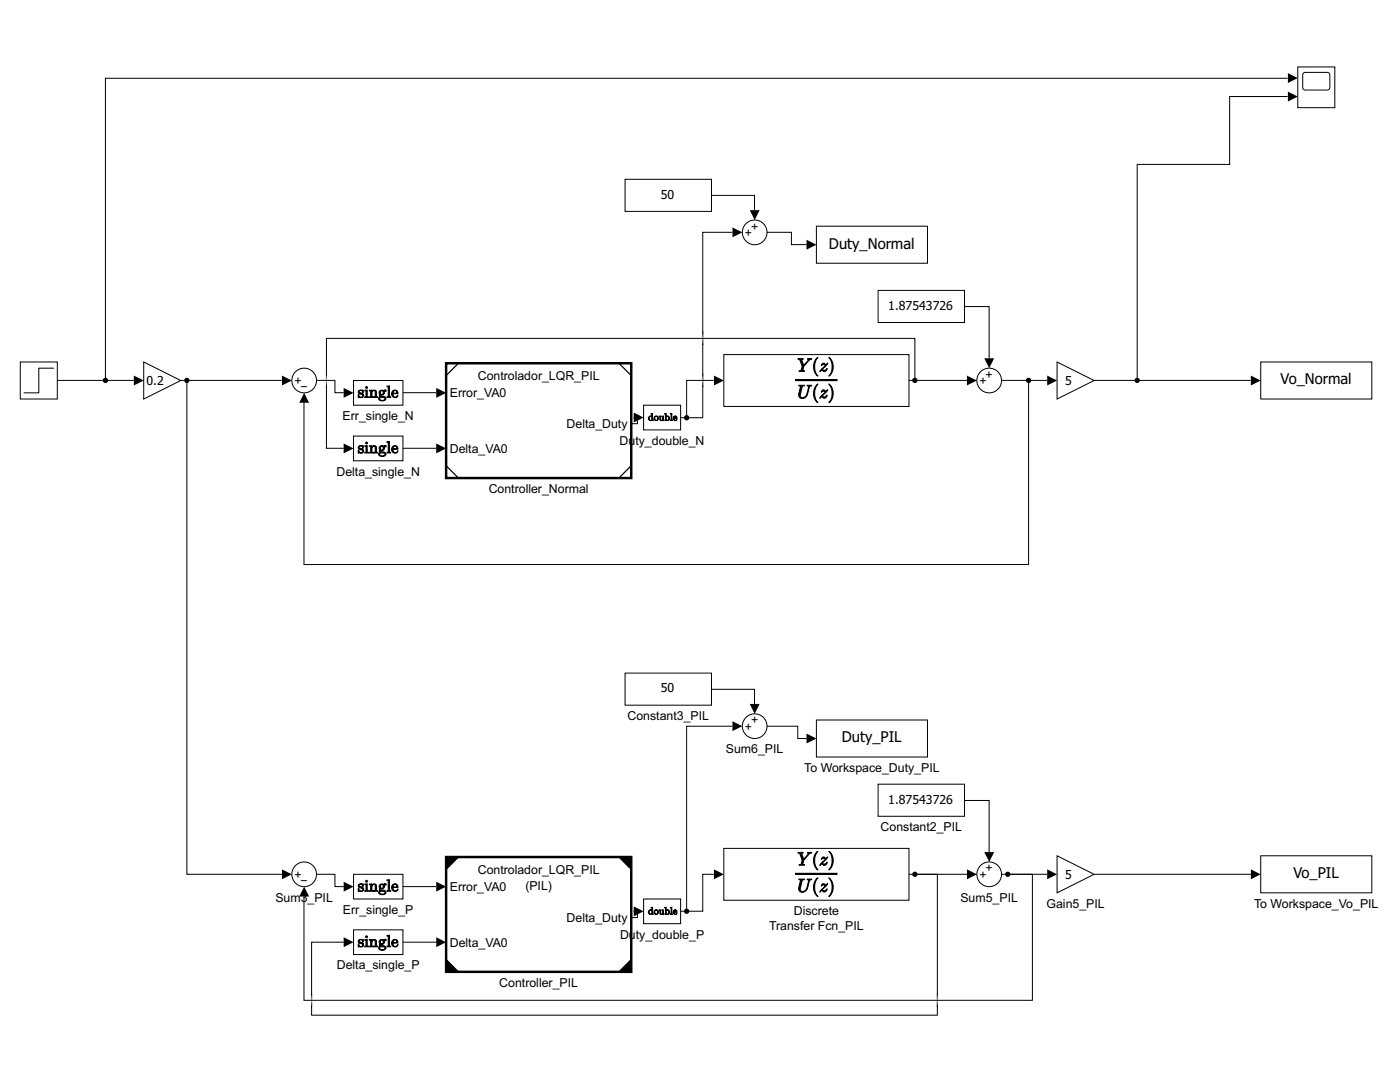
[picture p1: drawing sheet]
<svg xmlns="http://www.w3.org/2000/svg" width="279mm" height="216mm" viewBox="0 0 279 216" stroke-linecap="round" stroke-linejoin="round" font-family="sans-serif">
<path d="M4 72.2h7.4v7.4h-7.4zM10.7 73.5h-3v4.9h-2.9" fill="none" stroke="#000" stroke-width=".2"/>
<path d="M28.7 72.2l7.4 3.7-7.4 3.7z" fill="#fff"/>
<path d="M28.7 72.2l7.4 3.7-7.4 3.7z" fill="none" stroke="#000" stroke-width=".2"/>
<path d="M259 13.4h7.4v8.1h-7.4z" fill="#fff"/>
<path d="M259 13.4h7.4v8.1h-7.4zM260.2 14.5h5l.2 .5-.1 2.7-.4 .3-4.7-.1-.2-.5v-2.4z" fill="none" stroke="#000" stroke-width=".2"/>
<circle cx="60.7" cy="75.9" r="2.46" fill="#fff"/>
<circle cx="60.7" cy="75.9" r="2.46" fill="none" stroke="#000" stroke-width=".2"/>
<path d="M144.5 70.8h36.9v10.3h-36.9z" fill="#fff"/>
<path d="M159.5 76.9h1l-.4 .2-.4 1.5a.55 .55 0 0 0 .3 .8 .55 .55 0 0 0 .7-.3l.3-.5 .4-1.4-.3-.3h.9l-.5 .4-.3 1.3a.92 .92 0 0 1-.8 .9 .92 .92 0 0 1-1-.7l.4-1.7zM159.3 71.6h1l-.3 .2 .4 1.1 .9-1.1-.1-.2h.8l-.6 .4-1 1.1-.2 .8 .3 .1v.1h-1a.52 .52 0 0 0 .5-.7l.1-.3-.5-1.3zM162.9 71.5l.3-.2a3 3 0 0 0 0 3.7 2.46 2.46 0 0 1-.3-3.5zM164.1 77.9a.49 .49 0 0 1 .7 .2l.4-.3-1.2 1.3a.78 .78 0 0 0 1.1-.2 .57 .57 0 0 1-.4 .5 .57 .57 0 0 1-.7-.2l-.4 .3 1.2-1.3a.71 .71 0 0 0-.9 .1zM164.1 72.6a.49 .49 0 0 1 .7 .1l.4-.2-1.2 1.3a.78 .78 0 0 0 1.1-.3 .57 .57 0 0 1-.4 .6 .57 .57 0 0 1-.7-.2l-.4 .2 1.2-1.3a.71 .71 0 0 0-.9 .1zM165.4 71.3a2.44 2.44 0 0 1 0 3.7 3 3 0 0 0 0-3.7zM162.9 76.8l.3-.2a3 3 0 0 0 0 3.8 2.46 2.46 0 0 1-.3-3.6zM165.4 76.6a2.44 2.44 0 0 1 0 3.8 3 3 0 0 0 0-3.8z" fill="#000"/>
<path d="M144.5 70.8h36.9v10.3h-36.9zM158.7 75.7h8.3v.3h-8.3zM159.3 71.6h1l-.3 .2 .4 1.1 .9-1.1-.1-.2h.8l-.6 .4-1 1.1-.2 .8 .3 .1v.1h-1a.52 .52 0 0 0 .5-.7l.1-.3-.5-1.3zM159.5 76.9h1l-.4 .2-.4 1.5a.55 .55 0 0 0 .3 .8 .55 .55 0 0 0 .7-.3l.3-.5 .4-1.4-.3-.3h.9l-.5 .4-.3 1.3a.92 .92 0 0 1-.8 .9 .92 .92 0 0 1-1-.7l.4-1.7zM162.9 76.8l.3-.2a3 3 0 0 0 0 3.8 2.46 2.46 0 0 1-.3-3.6zM162.9 71.5l.3-.2a3 3 0 0 0 0 3.7 2.46 2.46 0 0 1-.3-3.5zM164.1 77.9a.49 .49 0 0 1 .7 .2l.4-.3-1.2 1.3a.78 .78 0 0 0 1.1-.2 .57 .57 0 0 1-.4 .5 .57 .57 0 0 1-.7-.2l-.4 .3 1.2-1.3a.71 .71 0 0 0-.9 .1zM164.1 72.6a.49 .49 0 0 1 .7 .1l.4-.2-1.2 1.3a.78 .78 0 0 0 1.1-.3 .57 .57 0 0 1-.4 .6 .57 .57 0 0 1-.7-.2l-.4 .2 1.2-1.3a.71 .71 0 0 0-.9 .1zM165.4 76.6a2.44 2.44 0 0 1 0 3.8 3 3 0 0 0 0-3.8zM165.4 71.3a2.44 2.44 0 0 1 0 3.7 3 3 0 0 0 0-3.7z" fill="none" stroke="#000" stroke-width=".2"/>
<path d="M158.7 75.8h8.3" fill="none" stroke="#000" stroke-width=".23"/>
<circle cx="197.4" cy="75.9" r="2.46" fill="#fff"/>
<circle cx="197.4" cy="75.9" r="2.46" fill="none" stroke="#000" stroke-width=".2"/>
<path d="M175.2 57.9h17.3v6.5h-17.3z" fill="#fff"/>
<path d="M175.2 57.9h17.3v6.5h-17.3z" fill="none" stroke="#000" stroke-width=".2"/>
<path d="M211 72.2l7.4 3.7-7.4 3.7z" fill="#fff"/>
<path d="M211 72.2l7.4 3.7-7.4 3.7z" fill="none" stroke="#000" stroke-width=".2"/>
<path d="M251.6 72.2h22.2v7.4h-22.2z" fill="#fff"/>
<path d="M251.6 72.2h22.2v7.4h-22.2z" fill="none" stroke="#000" stroke-width=".2"/>
<circle cx="150.6" cy="46.4" r="2.46" fill="#fff"/>
<circle cx="150.6" cy="46.4" r="2.46" fill="none" stroke="#000" stroke-width=".2"/>
<path d="M124.7 35.8h17.3v6.4h-17.3z" fill="#fff"/>
<path d="M124.7 35.8h17.3v6.4h-17.3z" fill="none" stroke="#000" stroke-width=".2"/>
<path d="M162.9 45.1h22.2v7.4h-22.2z" fill="#fff"/>
<path d="M162.9 45.1h22.2v7.4h-22.2z" fill="none" stroke="#000" stroke-width=".2"/>
<path d="M89 72.5h37v22.9h-37z" fill="#fff"/>
<g fill="#fff" stroke="#000" stroke-width=".25">
<path d="M89 72.5h2.5l-2.5 2.4z"/>
<path d="M123.5 72.5h2.5v2.4z"/>
<path d="M123.5 95.4l2.5-2.5v2.5z"/>
<path d="M89 92.9l2.5 2.5h-2.5z"/>
</g>
<path d="M89 72.5h37v22.9h-37z" fill="none" stroke="#000" stroke-width=".49"/>
<path d="M89 72.5h37v22.9h-37z" fill="none" stroke="#000" stroke-width=".2"/>
<path d="M70.6 75.9h9.8v5h-9.8z" fill="#fff"/>
<g fill="#000">
<path d="M71.6 78l.8-.2 .1 .4-.1 .1a.37 .37 0 0 0-.3-.4 .37 .37 0 0 0-.4 .2l.2 .3a.59 .59 0 0 1 .6 .7 .58 .58 0 0 1-.8 .1l-.2 .1v-.6l.2 .3a.38 .38 0 0 0 .4 .2 .38 .38 0 0 0 .3-.2l-.2-.3-.6-.2-.1-.3zM73.7 77.9l.5-.1v.3a.49 .49 0 0 1 .6-.3 .49 .49 0 0 1 .3 .7v.6l.3 .1v.1h-.8l.3-.3v-.9l-.2-.2-.3 .1-.2 .5v.6l.3 .1v.1h-.8l.3-.3v-.9zM77.2 77h.5v2.1l.3 .1v.1h-.8l.3-.3v-1.8z"/>
<path d="M73 77.3a.19 .19 0 0 0 .3 0 .19 .19 0 0 0-.3 0zM72.8 77.9l.2 .2v.9l-.2 .3h.7l-.2-.2v-1.3z"/>
<path d="M75.7 78.1v.8l.1 .3a.4 .4 0 0 0-.2 .6 .4 .4 0 0 0 .5 .2 .58 .58 0 0 0 .7-.1 .58 .58 0 0 0 .1-.6l-.9-.2-.1-.4a.52 .52 0 0 0 .7 0 .52 .52 0 0 0 0-.7l.3-.1 .1 .2 .1-.1-.2-.2-.4 .2a.57 .57 0 0 0-.8 .1zM75.8 78.3a.4 .4 0 0 1 .8 0 .4 .4 0 0 1-.8 0zM75.9 79.3l.9 .1a.5 .5 0 0 1-.5 .5 .5 .5 0 0 1-.5-.5z"/>
<path d="M78.3 78.1a.7 .7 0 0 0 0 1.1 .7 .7 0 0 0 1.1-.3 .55 .55 0 0 1-.9 .1l-.1-.4h.9a.56 .56 0 0 0-.2-.8 .56 .56 0 0 0-.8 .3zM78.6 78h.4l.2 .5h-.8z"/>
</g>
<g fill="none" stroke="#000" stroke-width=".2">
<path d="M70.6 75.9h9.8v5h-9.8zM71.6 78l.8-.2 .1 .4-.1 .1a.37 .37 0 0 0-.3-.4 .37 .37 0 0 0-.4 .2l.2 .3a.59 .59 0 0 1 .6 .7 .58 .58 0 0 1-.8 .1l-.2 .1v-.6l.2 .3a.38 .38 0 0 0 .4 .2 .38 .38 0 0 0 .3-.2l-.2-.3-.6-.2-.1-.3zM72.8 77.9l.5-.1v1.3l.2 .2h-.7l.2-.3v-.9zM73.7 77.9l.5-.1v.3a.49 .49 0 0 1 .6-.3 .49 .49 0 0 1 .3 .7v.6l.3 .1v.1h-.8l.3-.3v-.9l-.2-.2-.3 .1-.2 .5v.6l.3 .1v.1h-.8l.3-.3v-.9zM75.7 78.1a.57 .57 0 0 1 .8-.1l.4-.2 .2 .2-.1 .1-.1-.2-.3 .1a.51 .51 0 0 1 0 .7 .51 .51 0 0 1-.7 0l.1 .4a.71 .71 0 0 1 1 .6 .91 .91 0 0 1-1.4-.1l.2-.4-.1-.3zM75.9 79.3l.9 .1a.5 .5 0 0 1-.5 .5 .5 .5 0 0 1-.5-.5zM77.2 77h.5v2.1l.3 .1v.1h-.8l.3-.3v-1.8zM78.3 78.1a.56 .56 0 0 1 .8-.2 .56 .56 0 0 1 .2 .7h-.9a.49 .49 0 0 0 .3 .6 .49 .49 0 0 0 .7-.3 .61 .61 0 0 1-.7 .5 .61 .61 0 0 1-.5-.6zM78.6 78h.4l.2 .5h-.8z"/>
<circle cx="73.1" cy="77.3" r=".19"/>
<circle cx="76.2" cy="78.3" r=".35"/>
</g>
<path d="M70.6 87h9.8v4.9h-9.8z" fill="#fff"/>
<g fill="#000">
<path d="M71.6 89.1l.8-.2 .1 .4-.1 .1a.37 .37 0 0 0-.3-.4 .37 .37 0 0 0-.4 .2l.2 .2a.59 .59 0 0 1 .6 .8 .58 .58 0 0 1-.8 .1l-.2 .1v-.6l.2 .3a.38 .38 0 0 0 .4 .2 .38 .38 0 0 0 .3-.3l-.2-.2-.6-.2-.1-.3zM73.7 89l.5-.1v.3a.49 .49 0 0 1 .6-.3 .49 .49 0 0 1 .3 .7v.6l.3 .1v.1h-.8l.3-.3v-.9l-.2-.2-.3 .1-.2 .4v.7l.3 .1v.1h-.8l.3-.3v-.9zM77.2 88.1h.5v2.1l.3 .1v.1h-.8l.3-.3v-1.8z"/>
<path d="M73 88.4a.19 .19 0 0 0 .3 0 .19 .19 0 0 0-.3 0zM72.8 89l.2 .2v.9l-.2 .3h.7l-.2-.2v-1.3z"/>
<path d="M75.7 89.2v.8l.1 .3a.4 .4 0 0 0-.2 .5 .4 .4 0 0 0 .5 .3 .58 .58 0 0 0 .7-.1 .58 .58 0 0 0 .1-.6l-.9-.2-.1-.4a.52 .52 0 0 0 .7 0 .52 .52 0 0 0 0-.7l.3-.1 .1 .2 .1-.1-.2-.2-.4 .1a.57 .57 0 0 0-.8 .2zM75.8 89.4a.4 .4 0 0 1 .8 0 .4 .4 0 0 1-.8 0zM75.9 90.4l.9 .1a.5 .5 0 0 1-.5 .5 .5 .5 0 0 1-.5-.5z"/>
<path d="M78.3 89.1a.7 .7 0 0 0 0 1.1 .7 .7 0 0 0 1.1-.2 .55 .55 0 0 1-.9 .1l-.1-.5h.9a.56 .56 0 0 0-.2-.7 .56 .56 0 0 0-.8 .2zM78.6 89.1h.4l.2 .4h-.8z"/>
</g>
<g fill="none" stroke="#000" stroke-width=".2">
<path d="M70.6 87h9.8v4.9h-9.8zM71.6 89.1l.8-.2 .1 .4-.1 .1a.37 .37 0 0 0-.3-.4 .37 .37 0 0 0-.4 .2l.2 .2a.59 .59 0 0 1 .6 .8 .58 .58 0 0 1-.8 .1l-.2 .1v-.6l.2 .3a.38 .38 0 0 0 .4 .2 .38 .38 0 0 0 .3-.3l-.2-.2-.6-.2-.1-.3zM72.8 89l.5-.1v1.3l.2 .2h-.7l.2-.3v-.9zM73.7 89l.5-.1v.3a.49 .49 0 0 1 .6-.3 .49 .49 0 0 1 .3 .7v.6l.3 .1v.1h-.8l.3-.3v-.9l-.2-.2-.3 .1-.2 .4v.7l.3 .1v.1h-.8l.3-.3v-.9zM75.7 89.2a.57 .57 0 0 1 .8-.2l.4-.1 .2 .2-.1 .1-.1-.2-.3 .1a.51 .51 0 0 1 0 .7 .51 .51 0 0 1-.7 0l.1 .4a.71 .71 0 0 1 1 .6 .91 .91 0 0 1-1.4-.1l.2-.4-.1-.3zM75.9 90.4l.9 .1a.5 .5 0 0 1-.5 .5 .5 .5 0 0 1-.5-.5zM77.2 88.1h.5v2.1l.3 .1v.1h-.8l.3-.3v-1.8zM78.3 89.1a.56 .56 0 0 1 .8-.2 .56 .56 0 0 1 .2 .7h-.9a.49 .49 0 0 0 .3 .7 .49 .49 0 0 0 .7-.4 .61 .61 0 0 1-.7 .6 .61 .61 0 0 1-.5-.6zM78.6 89.1h.4l.2 .4h-.8z"/>
<circle cx="73.1" cy="88.4" r=".19"/>
<circle cx="76.2" cy="89.4" r=".35"/>
</g>
<path d="M128.4 80.9h7.4v4.9h-7.4z" fill="#fff"/>
<g fill="#000">
<path d="M131.5 83h.3v.7l.2 .2 .2-.3v-.4l-.1-.2h.3v.8l.1 .1h-.3v-.1l-.4 .1-.1-.8zM133.8 82.5h.3v1.3l.1 .1h-.4l.1-.1v-1.1z"/>
<path d="M129.9 82.5l.2 .2v.4a.43 .43 0 0 0-.6 .1 .43 .43 0 0 0 0 .6 .43 .43 0 0 0 .6 0v.1h.3l-.2-.1v-1.3zM129.7 83.1l.4 .1-.1 .6h-.4z"/>
<path d="M130.5 83.5a.46 .46 0 0 0 .9 0 .46 .46 0 0 0-.9 0zM130.8 83.1a.37 .37 0 0 1 .5 .4 .37 .37 0 0 1-.5 .3l-.1-.3z"/>
<path d="M132.6 82.5l.2 .2v1.2l.1-.1a.43 .43 0 0 0 .6 0 .43 .43 0 0 0 0-.6 .43 .43 0 0 0-.6-.1v-.6zM133 83.2l.1-.1a.34 .34 0 0 1 .4 .4 .34 .34 0 0 1-.5 .3z"/>
<path d="M134.4 83.1a.43 .43 0 0 0 .1 .7 .43 .43 0 0 0 .6-.2l-.4 .2-.2-.3 .6-.1a.37 .37 0 0 0-.2-.4 .37 .37 0 0 0-.5 .1zM134.6 83.1h.3l.1 .3h-.5z"/>
</g>
<g fill="none" stroke="#000" stroke-width=".2">
<path d="M128.4 80.9h7.4v4.9h-7.4zM129.7 83.1l.4 .1-.1 .6h-.4zM130.1 83.8a.43 .43 0 0 1-.6 0 .43 .43 0 0 1 0-.6 .43 .43 0 0 1 .6-.1v-.4l-.2-.2h.3v1.3l.2 .1h-.3M130.8 83.1a.37 .37 0 0 1 .5 .4 .37 .37 0 0 1-.5 .3l-.1-.3zM131.5 83h.3v.7l.2 .2 .2-.3v-.4l-.1-.2h.3v.8l.1 .1h-.3v-.1l-.4 .1-.1-.8zM132.6 82.5h.3v.6a.43 .43 0 0 1 .6 .1 .43 .43 0 0 1 0 .6 .43 .43 0 0 1-.6 0l-.1 .1v-1.2zM133 83.2l.1-.1a.34 .34 0 0 1 .4 .4 .34 .34 0 0 1-.5 .3zM133.8 82.5h.3v1.3l.1 .1h-.4l.1-.1v-1.1zM134.4 83.1a.37 .37 0 0 1 .5-.1 .37 .37 0 0 1 .2 .4l-.6 .1 .2 .3 .4-.2a.44 .44 0 0 1-.7 .3 .44 .44 0 0 1 0-.8zM134.6 83.1h.3l.1 .3h-.5z"/>
<circle cx="131" cy="83.5" r=".46"/>
</g>
<path d="M89 171h37v22.9h-37z" fill="#fff"/>
<path d="M89 171h2.5l-2.5 2.5zM123.5 171h2.5v2.5zM89 191.5l2.5 2.4h-2.5zM123.5 193.9l2.5-2.4v2.4z" fill="#000" stroke="#000" stroke-width=".25"/>
<path d="M89 171h37v22.9h-37z" fill="none" stroke="#000" stroke-width=".49"/>
<path d="M89 171h37v22.9h-37z" fill="none" stroke="#000" stroke-width=".2"/>
<path d="M70.6 174.5h9.8v4.9h-9.8z" fill="#fff"/>
<g fill="#000">
<path d="M71.6 176.5l.8-.1 .1 .4h-.1a.37 .37 0 0 0-.3-.3 .37 .37 0 0 0-.4 .2l.2 .2a.59 .59 0 0 1 .6 .8 .58 .58 0 0 1-.8 0l-.2 .2v-.6l.2 .3a.38 .38 0 0 0 .4 .2 .38 .38 0 0 0 .3-.3l-.2-.2-.6-.2-.1-.3zM73.7 176.4h.5v.3a.49 .49 0 0 1 .6-.3 .49 .49 0 0 1 .3 .6v.7h.3v.1h-.8l.3-.2v-1l-.2-.1h-.3l-.2 .5v.7h.3v.1h-.8l.3-.2v-1zM77.2 175.6l.5-.1v2.2h.3v.1h-.8l.3-.2v-1.8z"/>
<path d="M73 175.8a.19 .19 0 0 0 .3 0 .19 .19 0 0 0-.3 0zM72.8 176.4l.2 .2v1l-.2 .2h.7l-.2-.1v-1.3z"/>
<path d="M75.7 176.6v.9l.1 .3a.4 .4 0 0 0-.2 .5 .4 .4 0 0 0 .5 .2 .58 .58 0 0 0 .7-.1 .58 .58 0 0 0 .1-.6l-.9-.2-.1-.3a.52 .52 0 0 0 .7-.1 .52 .52 0 0 0 0-.7l.3-.1 .1 .2 .1-.1-.2-.2-.4 .2a.57 .57 0 0 0-.8 .1zM75.8 176.8a.4 .4 0 0 1 .8 0 .4 .4 0 0 1-.8 0zM75.9 177.9h.9a.5 .5 0 0 1-.5 .5 .5 .5 0 0 1-.5-.4z"/>
<path d="M78.3 176.6a.7 .7 0 0 0 0 1.1 .7 .7 0 0 0 1.1-.3 .55 .55 0 0 1-.9 .2l-.1-.5h.9a.56 .56 0 0 0-.2-.7 .56 .56 0 0 0-.8 .2zM78.6 176.5h.4l.2 .5h-.8z"/>
</g>
<g fill="none" stroke="#000" stroke-width=".2">
<path d="M70.6 174.5h9.8v4.9h-9.8zM71.6 176.5l.8-.1 .1 .4h-.1a.37 .37 0 0 0-.3-.3 .37 .37 0 0 0-.4 .2l.2 .2a.59 .59 0 0 1 .6 .8 .58 .58 0 0 1-.8 0l-.2 .2v-.6l.2 .3a.38 .38 0 0 0 .4 .2 .38 .38 0 0 0 .3-.3l-.2-.2-.6-.2-.1-.3zM72.8 176.4h.5v1.3l.2 .1h-.7l.2-.2v-1zM73.7 176.4h.5v.3a.49 .49 0 0 1 .6-.3 .49 .49 0 0 1 .3 .6v.7h.3v.1h-.8l.3-.2v-1l-.2-.1h-.3l-.2 .5v.7h.3v.1h-.8l.3-.2v-1zM75.7 176.6a.57 .57 0 0 1 .8-.1l.4-.2 .2 .2-.1 .1-.1-.2-.3 .1a.51 .51 0 0 1 0 .7 .51 .51 0 0 1-.7 .1l.1 .3a.71 .71 0 0 1 1 .6 .91 .91 0 0 1-1.4-.1l.2-.3-.1-.3zM75.9 177.9h.9a.5 .5 0 0 1-.5 .5 .5 .5 0 0 1-.5-.4zM77.2 175.6l.5-.1v2.2h.3v.1h-.8l.3-.2v-1.8zM78.3 176.6a.56 .56 0 0 1 .8-.2 .56 .56 0 0 1 .2 .7h-.9a.49 .49 0 0 0 .3 .6 .49 .49 0 0 0 .7-.3 .61 .61 0 0 1-.7 .5 .61 .61 0 0 1-.5-.6zM78.6 176.5h.4l.2 .5h-.8z"/>
<circle cx="73.1" cy="175.8" r=".19"/>
<circle cx="76.2" cy="176.8" r=".35"/>
</g>
<path d="M70.6 185.5h9.8v5h-9.8z" fill="#fff"/>
<g fill="#000">
<path d="M71.6 187.6l.8-.2 .1 .5h-.1a.37 .37 0 0 0-.3-.4 .37 .37 0 0 0-.4 .3l.2 .2a.59 .59 0 0 1 .6 .8 .58 .58 0 0 1-.8 0l-.2 .1v-.6l.2 .4a.38 .38 0 0 0 .4 .2 .38 .38 0 0 0 .3-.3l-.2-.2-.6-.3-.1-.2zM73.7 187.5h.5v.3a.49 .49 0 0 1 .6-.3 .49 .49 0 0 1 .3 .6v.7h.3v.1h-.8l.3-.2v-1l-.2-.1h-.3l-.2 .5v.6l.3 .1v.1h-.8l.3-.2v-1zM77.2 186.7l.5-.1v2.1l.3 .1v.1h-.8l.3-.2v-1.8z"/>
<path d="M73 186.9a.19 .19 0 0 0 .3 0 .19 .19 0 0 0-.3 0zM72.8 187.5l.2 .2v1l-.2 .2h.7l-.2-.2v-1.3z"/>
<path d="M75.7 187.7v.9l.1 .2a.4 .4 0 0 0-.2 .6 .4 .4 0 0 0 .5 .2 .58 .58 0 0 0 .7-.1 .58 .58 0 0 0 .1-.6l-.9-.2-.1-.4a.52 .52 0 0 0 .7 0 .52 .52 0 0 0 0-.7l.3-.1 .1 .2 .1-.1-.2-.2-.4 .2a.57 .57 0 0 0-.8 .1zM75.8 187.9a.4 .4 0 0 1 .8 0 .4 .4 0 0 1-.8 0zM75.9 189h.9a.5 .5 0 0 1-.5 .5 .5 .5 0 0 1-.5-.4z"/>
<path d="M78.3 187.7a.7 .7 0 0 0 0 1.1 .7 .7 0 0 0 1.1-.3 .55 .55 0 0 1-.9 .1l-.1-.4h.9a.56 .56 0 0 0-.2-.7 .56 .56 0 0 0-.8 .2zM78.6 187.6h.4l.2 .5h-.8z"/>
</g>
<g fill="none" stroke="#000" stroke-width=".2">
<path d="M70.6 185.5h9.8v5h-9.8zM71.6 187.6l.8-.2 .1 .5h-.1a.37 .37 0 0 0-.3-.4 .37 .37 0 0 0-.4 .3l.2 .2a.59 .59 0 0 1 .6 .8 .58 .58 0 0 1-.8 0l-.2 .1v-.6l.2 .4a.38 .38 0 0 0 .4 .2 .38 .38 0 0 0 .3-.3l-.2-.2-.6-.3-.1-.2zM72.8 187.5l.5-.1v1.3l.2 .2h-.7l.2-.2v-1zM73.7 187.5h.5v.3a.49 .49 0 0 1 .6-.3 .49 .49 0 0 1 .3 .6v.7h.3v.1h-.8l.3-.2v-1l-.2-.1h-.3l-.2 .5v.6l.3 .1v.1h-.8l.3-.2v-1zM75.7 187.7a.57 .57 0 0 1 .8-.1l.4-.2 .2 .2-.1 .1-.1-.2-.3 .1a.51 .51 0 0 1 0 .7 .51 .51 0 0 1-.7 0l.1 .4a.71 .71 0 0 1 1 .6 .91 .91 0 0 1-1.4-.1l.2-.4-.1-.2zM75.9 189h.9a.5 .5 0 0 1-.5 .5 .5 .5 0 0 1-.5-.4zM77.2 186.7l.5-.1v2.1l.3 .1v.1h-.8l.3-.2v-1.8zM78.3 187.7a.56 .56 0 0 1 .8-.2 .56 .56 0 0 1 .2 .7h-.9a.49 .49 0 0 0 .3 .6 .49 .49 0 0 0 .7-.3 .61 .61 0 0 1-.7 .5 .61 .61 0 0 1-.5-.6zM78.6 187.6h.4l.2 .5h-.8z"/>
<circle cx="73.1" cy="186.9" r=".19"/>
<circle cx="76.2" cy="187.9" r=".35"/>
</g>
<path d="M128.4 179.4h7.4v4.9h-7.4z" fill="#fff"/>
<g fill="#000">
<path d="M131.5 181.6l.3-.1v.7l.2 .2 .2-.3v-.4l-.1-.1 .3-.1v.8l.1 .1-.3 .1v-.2l-.4 .1-.1-.7zM133.8 181.1l.3-.1v1.3l.1 .1h-.4l.1-.1v-1.1z"/>
<path d="M129.9 181.1l.2 .1v.5a.43 .43 0 0 0-.6 0 .43 .43 0 0 0 0 .6 .43 .43 0 0 0 .6 0v.2l.3-.1-.2-.1v-1.3zM129.7 181.7l.4 .1-.1 .6-.4-.1z"/>
<path d="M130.5 182a.46 .46 0 0 0 .9 0 .46 .46 0 0 0-.9 0zM130.8 181.6a.37 .37 0 0 1 .5 .4 .37 .37 0 0 1-.5 .4l-.1-.4z"/>
<path d="M132.6 181.1l.2 .1v1.2l.1-.1a.43 .43 0 0 0 .6 0 .43 .43 0 0 0 0-.6 .43 .43 0 0 0-.6 0v-.7zM133 181.7l.1-.1a.34 .34 0 0 1 .4 .4 .34 .34 0 0 1-.5 .3z"/>
<path d="M134.4 181.7a.43 .43 0 0 0 .1 .7 .43 .43 0 0 0 .6-.2l-.4 .2-.2-.4 .6-.1a.37 .37 0 0 0-.2-.3 .37 .37 0 0 0-.5 .1zM134.6 181.7l.3-.1 .1 .3h-.5z"/>
</g>
<g fill="none" stroke="#000" stroke-width=".2">
<path d="M128.4 179.4h7.4v4.9h-7.4zM129.7 181.7l.4 .1-.1 .6-.4-.1zM130.1 182.3a.43 .43 0 0 1-.6 0 .43 .43 0 0 1 0-.6 .43 .43 0 0 1 .6 0v-.5l-.2-.1 .3-.1v1.3l.2 .1-.3 .1M130.8 181.6a.37 .37 0 0 1 .5 .4 .37 .37 0 0 1-.5 .4l-.1-.4zM131.5 181.6l.3-.1v.7l.2 .2 .2-.3v-.4l-.1-.1 .3-.1v.8l.1 .1-.3 .1v-.2l-.4 .1-.1-.7zM132.6 181.1l.3-.1v.7a.43 .43 0 0 1 .6 0 .43 .43 0 0 1 0 .6 .43 .43 0 0 1-.6 0l-.1 .1v-1.2zM133 181.7l.1-.1a.34 .34 0 0 1 .4 .4 .34 .34 0 0 1-.5 .3zM133.8 181.1l.3-.1v1.3l.1 .1h-.4l.1-.1v-1.1zM134.4 181.7a.37 .37 0 0 1 .5-.1 .37 .37 0 0 1 .2 .4h-.6l.2 .4 .4-.2a.44 .44 0 0 1-.7 .2 .44 .44 0 0 1 0-.7zM134.6 181.7l.3-.1 .1 .3h-.5z"/>
<circle cx="131" cy="182" r=".46"/>
</g>
<circle cx="60.7" cy="174.5" r="2.46" fill="#fff"/>
<circle cx="60.7" cy="174.5" r="2.46" fill="none" stroke="#000" stroke-width=".2"/>
<path d="M144.5 169.3h36.9v10.3h-36.9z" fill="#fff"/>
<path d="M159.5 175.4l1 .1-.4 .1-.4 1.6a.55 .55 0 0 0 .3 .7 .55 .55 0 0 0 .7-.2l.3-.6 .4-1.4-.3-.3h.9l-.5 .4-.3 1.3a.92 .92 0 0 1-.8 .9 .92 .92 0 0 1-1-.7l.4-1.7zM159.3 170.1h1l-.3 .2 .4 1.1 .9-1-.1-.3h.8l-.6 .4-1 1.1-.2 .9h.3v.1h-1a.52 .52 0 0 0 .5-.7l.1-.3-.5-1.3zM162.9 175.4l.3-.2a3 3 0 0 0 0 3.7 2.46 2.46 0 0 1-.3-3.5zM162.9 170.1l.3-.2a3 3 0 0 0 0 3.7 2.46 2.46 0 0 1-.3-3.5zM164.1 176.5a.49 .49 0 0 1 .7 .1l.4-.3-1.2 1.3a.78 .78 0 0 0 1.1-.2 .57 .57 0 0 1-.4 .5 .57 .57 0 0 1-.7-.2l-.4 .3 1.2-1.3a.71 .71 0 0 0-.9 .1zM164.1 171.1a.49 .49 0 0 1 .7 .2l.4-.3-1.2 1.3a.78 .78 0 0 0 1.1-.2 .57 .57 0 0 1-.4 .5 .57 .57 0 0 1-.7-.2l-.4 .3 1.2-1.3a.71 .71 0 0 0-.9 .1zM165.4 175.2a2.44 2.44 0 0 1 0 3.7 3 3 0 0 0 0-3.7zM165.4 169.9a2.44 2.44 0 0 1 0 3.7 3 3 0 0 0 0-3.7z" fill="#000"/>
<path d="M144.5 169.3h36.9v10.3h-36.9zM158.7 174.3h8.3v.2h-8.3zM159.3 170.1h1l-.3 .2 .4 1.1 .9-1-.1-.3h.8l-.6 .4-1 1.1-.2 .9h.3v.1h-1a.52 .52 0 0 0 .5-.7l.1-.3-.5-1.3zM159.5 175.4l1 .1-.4 .1-.4 1.6a.55 .55 0 0 0 .3 .7 .55 .55 0 0 0 .7-.2l.3-.6 .4-1.4-.3-.3h.9l-.5 .4-.3 1.3a.92 .92 0 0 1-.8 .9 .92 .92 0 0 1-1-.7l.4-1.7zM162.9 175.4l.3-.2a3 3 0 0 0 0 3.7 2.46 2.46 0 0 1-.3-3.5zM162.9 170.1l.3-.2a3 3 0 0 0 0 3.7 2.46 2.46 0 0 1-.3-3.5zM164.1 176.5a.49 .49 0 0 1 .7 .1l.4-.3-1.2 1.3a.78 .78 0 0 0 1.1-.2 .57 .57 0 0 1-.4 .5 .57 .57 0 0 1-.7-.2l-.4 .3 1.2-1.3a.71 .71 0 0 0-.9 .1zM164.1 171.1a.49 .49 0 0 1 .7 .2l.4-.3-1.2 1.3a.78 .78 0 0 0 1.1-.2 .57 .57 0 0 1-.4 .5 .57 .57 0 0 1-.7-.2l-.4 .3 1.2-1.3a.71 .71 0 0 0-.9 .1zM165.4 175.2a2.44 2.44 0 0 1 0 3.7 3 3 0 0 0 0-3.7zM165.4 169.9a2.44 2.44 0 0 1 0 3.7 3 3 0 0 0 0-3.7z" fill="none" stroke="#000" stroke-width=".2"/>
<path d="M158.7 174.4h8.3" fill="none" stroke="#000" stroke-width=".23"/>
<path d="M175.2 156.5h17.3v6.4h-17.3z" fill="#fff"/>
<path d="M175.2 156.5h17.3v6.4h-17.3z" fill="none" stroke="#000" stroke-width=".2"/>
<path d="M124.7 134.3h17.3v6.4h-17.3z" fill="#fff"/>
<path d="M124.7 134.3h17.3v6.4h-17.3z" fill="none" stroke="#000" stroke-width=".2"/>
<circle cx="197.4" cy="174.5" r="2.46" fill="#fff"/>
<circle cx="197.4" cy="174.5" r="2.46" fill="none" stroke="#000" stroke-width=".2"/>
<circle cx="150.6" cy="144.9" r="2.46" fill="#fff"/>
<circle cx="150.6" cy="144.9" r="2.46" fill="none" stroke="#000" stroke-width=".2"/>
<path d="M211 170.8l7.4 3.7-7.4 3.7z" fill="#fff"/>
<path d="M211 170.8l7.4 3.7-7.4 3.7z" fill="none" stroke="#000" stroke-width=".2"/>
<path d="M251.6 170.8h22.2v7.4h-22.2z" fill="#fff"/>
<path d="M251.6 170.8h22.2v7.4h-22.2z" fill="none" stroke="#000" stroke-width=".2"/>
<path d="M162.9 143.7h22.2v7.4h-22.2z" fill="#fff"/>
<g fill="none" stroke="#000" stroke-width=".2">
<path d="M257 15.6h-236v60.3M257 19.3h-11.6v13.5h-18.5v43.1M141.9 39h8.7v2.9M146.2 46.4h-5.9v21M153 46.4h4.9v2.4h3.1M11.4 75.9h15.3M36 75.9h20.2M37.3 75.9v98.6h18.9M63.1 75.9h3.7v2.5h1.8M65.2 75.8v-8.3h117.4v8.4M65.2 76v13.5h3.4M65.2 74.5v.3"/>
<path d="M65.2 77v.3M80.4 78.4h6.7M140.3 76v7.4h-3.3M140.3 66.2v.2M140.3 67.6v8.2M140.3 77v.3M142.4 75.9h-5.4v7.5M181.4 75.9h11.6M192.5 61.2h4.9v10.3M199.9 75.9h9.1M205.3 75.9v36.7h-144.6v-32.3M218.3 75.9h31.3"/>
<path d="M80.4 89.5h6.7M126.4 83.4h.8v1.1h-1.3M135.8 83.4h1.2M141.9 137.5h8.7v3M146.2 144.9h-9.2v36.9M153 144.9h6.2v2.5h1.8M162.9 143.7h22.2v7.4h-22.2zM192.5 159.7h4.9v10.3M63.1 174.5h3.7v2.4h1.8M80.4 176.9h6.7M142.4 174.5h-2.1v7.3h-3.3M181.4 174.5h11.6"/>
<path d="M182.6 174.5h4.5v25M199.9 174.5h9.1M201.1 174.5h4.9v25.1h-145.3v-20.7M218.3 174.5h31.3M62.2 199.7v2.9h124.9v-2.9M62.2 198.2v.3M68.6 188h-6.4v11.5M80.4 188h6.7M126.4 181.8h.8v1.3h-1.3M135.8 181.8h1.2M187.1 198.2v.3M62.2 200.7v.3"/>
<path d="M187.1 200.7v.3"/>
</g>
<g fill="#000">
<path d="M257 14.6l2 1-2 1zM257 18.3l2 1-2 1zM146.2 45.4l2 1-2 1zM149.6 41.9h2l-1 2zM161 47.8l1.9 1-1.9 1zM26.7 74.9l2 1-2 1zM56.3 74.9l1.9 1-1.9 1zM60.7 78.4l1 2h-2zM68.6 77.4l2 1-2 1zM87.1 77.4l1.9 1-1.9 1zM142.5 74.9l2 1-2 1zM193 74.9l2 1-2 1z"/>
<path d="M196.4 71.5h2l-1 2zM209 74.9l2 1-2 1zM249.6 74.9l2 1-2 1zM68.6 88.5l2 1-2 1zM87.1 88.5l1.9 1-1.9 1zM126.5 82.3l1.9 1-1.9 1zM146.2 143.9l2 1-2 1zM149.6 140.5h2l-1 1.9zM161 146.4l1.9 1-1.9 .9zM56.3 173.5l1.9 1-1.9 .9zM60.7 176.9l1 2h-2zM68.6 175.9l2 1-2 1z"/>
<path d="M87.1 175.9l1.9 1-1.9 1zM142.5 173.5l2 1-2 .9zM193 173.5l2 1-2 .9zM196.4 170h2l-1 2zM209 173.5l2 1-2 .9zM249.6 173.5l2 1-2 .9zM68.6 187l2 1-2 1zM87.1 187l1.9 1-1.9 1zM126.5 180.9l1.9 .9-1.9 1z"/>
</g>
<g fill="#000">
<circle cx="21" cy="75.9" r=".53"/>
<circle cx="37.3" cy="75.9" r=".53"/>
<circle cx="182.6" cy="75.9" r=".53"/>
<circle cx="205.3" cy="75.9" r=".53"/>
<circle cx="226.9" cy="75.9" r=".53"/>
<circle cx="137" cy="83.4" r=".53"/>
<circle cx="182.6" cy="174.5" r=".53"/>
<circle cx="201.1" cy="174.5" r=".53"/>
<circle cx="137" cy="181.8" r=".53"/>
</g>
<path d="M65.2 74.8v.2M65.2 76.8v.2M140.3 66.4v.3M140.3 68.4v.2M140.3 74.8v.2M140.3 76.8v.2M62.2 198.5v.2M187.1 198.5v.2M62.2 200.5v.2M187.1 200.5v.2" fill="none" stroke="#2e2e2e" stroke-width=".2"/>
<path d="M65.2 75v.3M65.2 76.5v.3M140.3 66.7v.2M140.3 68.1v.3M140.3 75v.3M140.3 76.5v.3M62.2 198.7v.3M187.1 198.7v.3M62.2 200.2v.3M187.1 200.2v.3" fill="none" stroke="#5d5d5d" stroke-width=".2"/>
<path d="M65.2 75.3v.2M65.2 76.3v.2M140.3 66.9v.3M140.3 67.9v.2M140.3 75.3v.2M140.3 76.3v.2M62.2 199v.2M62.2 200v.2M187.1 199v.2M187.1 200v.2" fill="none" stroke="#8b8b8b" stroke-width=".2"/>
<path d="M65.2 75.5v.3M65.2 76v.3M140.3 67.2v.2M140.3 67.6v.3M140.3 75.5v.3M140.3 76v.3M62.2 199.2v.3M62.2 199.7v.3M187.1 199.2v.3M187.1 199.7v.3" fill="none" stroke="#b9b9b9" stroke-width=".2"/>
<g font-size="3">
<text x="165.4" y="49.6">Duty_Normal</text>
<text x="255.5" y="76.7">Vo_Normal</text>
<text x="168" y="148.1">Duty_PIL</text>
<text x="258.1" y="175.2">Vo_PIL</text>
</g>
<g font-size="2.5">
<text x="131.9" y="39.6">50</text>
<text x="148.7" y="47.2">+</text>
<text x="149.9" y="46">+</text>
<text x="177.3" y="61.8">1.87543726</text>
<text x="29.2" y="76.8">0.2</text>
<text x="58.8" y="76.8">+</text>
<text x="95.3" y="75.8">Controlador_LQR_PIL</text>
<text x="195.5" y="76.8">+</text>
<text x="196.7" y="75.6">+</text>
<text x="212.6" y="76.8">5</text>
<text x="60" y="78">−</text>
<text x="68.4" y="83.8">Err_single_N</text>
<text x="89.8" y="79.3">Error_VA0</text>
<text x="113.1" y="85.4">Delta_Duty</text>
<text x="123.7" y="88.7">Duty_double_N</text>
<text x="67.1" y="94.9">Delta_single_N</text>
<text x="89.8" y="90.3">Delta_VA0</text>
<text x="97.5" y="98.4">Controller_Normal</text>
<text x="125.2" y="143.7">Constant3_PIL</text>
<text x="131.9" y="138.2">50</text>
<text x="148.7" y="145.8">+</text>
<text x="149.9" y="144.5">+</text>
<text x="144.9" y="150.3">Sum6_PIL</text>
<text x="160.5" y="154">To Workspace_Duty_PIL</text>
<text x="177.3" y="160.3">1.87543726</text>
<text x="175.7" y="165.8">Constant2_PIL</text>
<text x="55" y="179.9">Sum3</text>
<text x="58.8" y="175.3">+</text>
<text x="60" y="176.6">−</text>
<text x="61.4" y="179.9">_PIL</text>
<text x="89.8" y="177.8">Error_VA0</text>
<text x="95.3" y="174.3">Controlador_LQR_PIL</text>
<text x="104.8" y="177.5">(PIL)</text>
<text x="191.7" y="179.9">Sum5_PIL</text>
<text x="195.5" y="175.3">+</text>
<text x="196.7" y="174.1">+</text>
<text x="212.6" y="175.3">5</text>
<text x="68.4" y="182.4">Err_single_P</text>
<text x="113.1" y="183.9">Delta_Duty</text>
<text x="153.5" y="185.6">Transfer Fcn_PIL</text>
<text x="158.4" y="182.6">Discrete</text>
<text x="208.9" y="181.1">Gain5_PIL</text>
<text x="250.3" y="181.1">To Workspace_Vo_PIL</text>
<text x="89.8" y="188.9">Delta_VA0</text>
<text x="123.7" y="187.3">Duty_double_P</text>
<text x="67.2" y="193.4">Delta_single_P</text>
<text x="99.7" y="196.9">Controller_PIL</text>
</g>
</svg>
